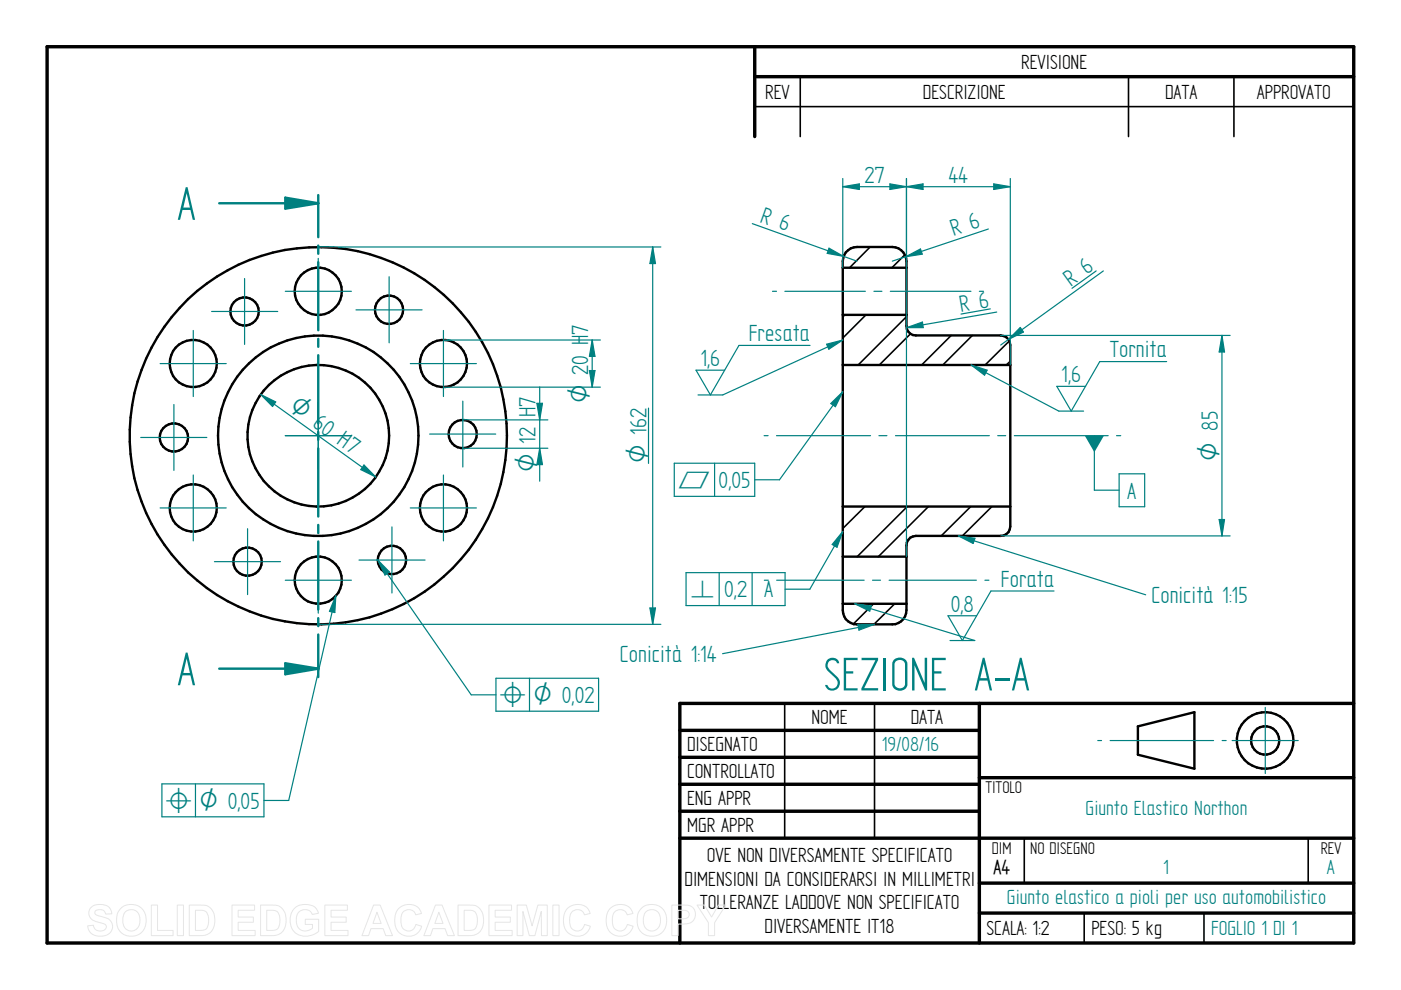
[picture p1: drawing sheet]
<svg xmlns="http://www.w3.org/2000/svg" width="297mm" height="210mm" viewBox="0 0 297 210" stroke-linecap="round" stroke-linejoin="round" font-family="sans-serif">
<g fill="none" stroke="#000" stroke-width=".72">
<path d="M10 9.9h277v190h-277zM160 9.9v19.1M160 16.3h127M144.1 154.9h63.5M207.6 149.1v50.8M287 149.1h-142.9v50.8M144.1 160.6h63.5M144.1 166.3h63.5M144.1 172h63.5M144.1 177.7h142.9M207.6 164.9h79.4M207.6 187.2h79.4"/>
<path d="M207.6 193.6h79.4"/>
</g>
<path d="M169.7 16.3v12.7M239.3 16.3v12.7M261.6 16.3v12.7M160 22.6h127M166.4 149.1v28.6M185.4 149.1v28.6M217.2 177.8v9.4M277.4 177.8v9.4M229.9 193.6v6.3M255.3 193.6v6.3" fill="none" stroke="#000" stroke-width=".34"/>
<g fill="none" stroke="#000" stroke-width=".51">
<path d="M241.3 154l11.9-3v12l-11.9-3z"/>
<circle cx="41" cy="77.1" r="5"/>
<circle cx="51.9" cy="66" r="2.99"/>
<circle cx="67.5" cy="61.8" r="5"/>
<circle cx="82.5" cy="65.7" r="3"/>
<circle cx="94" cy="77.1" r="5"/>
<circle cx="36.9" cy="92.8" r="2.99"/>
<circle cx="67.5" cy="92.4" r="40"/>
<circle cx="67.5" cy="92.4" r="21.2"/>
<circle cx="67.5" cy="92.4" r="15"/>
<circle cx="98.1" cy="92" r="2.99"/>
<circle cx="41" cy="107.7" r="5"/>
<circle cx="52.5" cy="119.1" r="2.99"/>
<circle cx="83.1" cy="118.7" r="3"/>
<circle cx="94" cy="107.7" r="5"/>
<circle cx="67.5" cy="123" r="5"/>
<circle cx="268.2" cy="157" r="3"/>
<circle cx="268.2" cy="157" r="6"/>
</g>
<path d="M232.7 157h.8M235.4 157h21.9M259.1 157h.9M261.2 157h14M268.3 150v14" fill="none" stroke="#008080" stroke-width=".25"/>
<path d="M46.5 43.1h21v7.2M67.5 52.1v1.7M67.5 55.6v14.4M67.5 71.8v1.7M67.5 75.3v14.5M67.5 91.6v1.7M67.5 95.1v14.4M67.5 111.3v1.7M67.5 114.8v14.4M67.5 131.1v1.7M67.5 134.5v7.3" fill="none" stroke="#008080" stroke-width=".51"/>
<path d="M60.5 41.9l7 1.2-7 1.1z" fill="#008080"/>
<path d="M60.5 41.9l7 1.2-7 1.1zM46.5 141.8h21" fill="none" stroke="#008080" stroke-width=".51"/>
<path d="M60.5 140.6l7 1.2-7 1.2z" fill="#008080"/>
<path d="M67.5 41.4v1.7M60.5 140.6l7 1.2-7 1.2zM67.5 141.8v1.8" fill="none" stroke="#008080" stroke-width=".51"/>
<g fill="none" stroke="#000" stroke-width=".34">
<path d="M184.5 52.4l-4.4 4.4M191.9 54l-2.8 2.8M179.1 66.8l-.4 .4M183.6 66.8l-4.9 4.9M192.2 67.1l-10.3 10.3M193 70.8l-6.6 6.6M201.7 71.1l-6.3 6.3M206.2 71.1l-6.3 6.3M214 72.3l-5.1 5.1M214.2 76.6l-.8 .8M178.9 107.4l-.2 .2M183.4 107.4l-4.7 4.7"/>
<path d="M192.4 107.4l-10.7 10.6M196.8 107.4l-10.6 10.6M205.8 107.4l-6.2 6.2M210.3 107.4l-6.3 6.2M185.2 128l-4.3 4.3M189.7 128l-4.4 4.4"/>
</g>
<path d="M178.7 56.8h13.5M179.3 53.5a3 3 0 0 1 2.4-1.1h7.5a3.1 3.1 0 0 1 3 3v13.7a1.97 1.97 0 0 0 2 2h18a2.03 2.03 0 0 1 2 2.1v38.4a1.97 1.97 0 0 1-2 2h-18a1.97 1.97 0 0 0-2 2.1v13.7a3 3 0 0 1-3 3h-7.5a2.98 2.98 0 0 1-3-3v-74l.3-1.3zM178.7 77.4h35.5M178.7 66.8h13.5M178.7 107.4h35.5M178.7 118h13.5M178.7 128h13.5" fill="none" stroke="#000" stroke-width=".51"/>
<path d="M67.5 52.4h72.6M137.5 86.5v11.8M67.5 132.4h72.6M137.8 128.9h1.2l-.6 3.5z" fill="none" stroke="#008080" stroke-width=".25"/>
<path d="M137.8 128.9h1.2l-.6 3.5z" fill="#008080"/>
<path d="M138.4 52.4l.6 3.5h-1.2z" fill="none" stroke="#008080" stroke-width=".25"/>
<path d="M138.4 52.4l.6 3.5h-1.2z" fill="#008080"/>
<path d="M138.4 52.4v80M55.3 83.7l24.4 17.4M55.3 83.7l3.2 1.5-.7 1z" fill="none" stroke="#008080" stroke-width=".25"/>
<path d="M55.3 83.7l3.2 1.5-.7 1z" fill="#008080"/>
<path d="M77.2 98.6l2.5 2.5-3.2-1.5z" fill="none" stroke="#008080" stroke-width=".25"/>
<path d="M77.2 98.6l2.5 2.5-3.2-1.5z" fill="#008080"/>
<path d="M94 72.1h33.3M125 78.6h1.1l-.5 3.5zM94 82.1h33.3" fill="none" stroke="#008080" stroke-width=".25"/>
<path d="M125 78.6h1.1l-.5 3.5z" fill="#008080"/>
<path d="M125.6 72.1l.5 3.5h-1.1z" fill="none" stroke="#008080" stroke-width=".25"/>
<path d="M125.6 72.1l.5 3.5h-1.1z" fill="#008080"/>
<path d="M125.6 72.1v10M98.1 95h18.1M98.1 89h18.1M114.4 95l.6 3.5h-1.2z" fill="none" stroke="#008080" stroke-width=".25"/>
<path d="M114.4 95l.6 3.5h-1.2z" fill="#008080"/>
<path d="M113.8 85.5h1.2l-.6 3.5z" fill="none" stroke="#008080" stroke-width=".25"/>
<path d="M113.8 85.5h1.2l-.6 3.5z" fill="#008080"/>
<path d="M232.4 57.4l-5.1 3.7M233.9 57.4l-21.7 15.8M216.3 69.4l.7 1-3.2 1.6zM114.4 82v20" fill="none" stroke="#008080" stroke-width=".25"/>
<path d="M216.3 69.4l.7 1-3.2 1.6z" fill="#008080"/>
<path d="M192.2 69.5l3.4-1.2 .1 1.2zM210 65.5l-6.3 1.1M211.3 66.2l-19.1 3.3" fill="none" stroke="#008080" stroke-width=".25"/>
<path d="M192.2 69.5l3.4-1.2 .1 1.2z" fill="#008080"/>
<g fill="none" stroke="#008080" stroke-width=".25">
<path d="M51.9 59.1v13.9M67.5 54.8v13.9M33.9 77.1h14.1M41 70.1v14M44.9 66h14M60.5 61.8h14M87 77.1h14M94 70.1v14M212.2 71.1h48.6M259.1 71.1l.5 3.5h-1.1zM29.8 92.8h14.1M36.9 85.8v13.9"/>
<path d="M60.5 92.4h14M67.5 85.4v14M91.1 92h14M98.1 85v14M162 92.4h.9M164.6 92.4h20M186.3 92.4h1.7M189.9 92.4h19.9M211.5 92.4h1.7M215 92.4h19.9M236.7 92.4h.9M33.9 107.7h14.1"/>
<path d="M41 100.7v14M45.5 119.1h14M52.5 112.1v14M67.5 116v14M76.1 118.7h14M83.1 111.7v14M87 107.7h14M94 100.7v14M212.2 113.6h48.6M60.5 123h14"/>
</g>
<path d="M259.1 71.1l.5 3.5h-1.1z" fill="#008080"/>
<path d="M258.5 110.2h1.1l-.5 3.4z" fill="none" stroke="#008080" stroke-width=".25"/>
<path d="M258.5 110.2h1.1l-.5 3.4z" fill="#008080"/>
<path d="M192.2 37.8v80.2M192.2 39.6l3.5-.6v1.2zM214.2 37.8v39.6M259.1 71.1v42.5" fill="none" stroke="#008080" stroke-width=".25"/>
<path d="M192.2 39.6l3.5-.6v1.2z" fill="#008080"/>
<path d="M210.7 39l3.5 .6-3.5 .6z" fill="none" stroke="#008080" stroke-width=".25"/>
<path d="M210.7 39l3.5 .6-3.5 .6z" fill="#008080"/>
<path d="M192.2 39.6h22M205.9 77.4l18.6 9.8" fill="none" stroke="#008080" stroke-width=".25"/>
<path d="M205.9 77.4l3.4 1.1-.6 1z" fill="#008080"/>
<path d="M205.9 77.4l3.4 1.1-.6 1zM247.4 76.7h-14.2l-6.1 10.5-3-5.3h6.1M224.5 87.2h5.2M181.2 128l25.5 7.8" fill="none" stroke="#008080" stroke-width=".25"/>
<path d="M181.2 128l3.5 .5-.3 1.1z" fill="#008080"/>
<path d="M80.1 118.7l19.8 28.6M181.2 128l3.5 .5-.3 1.1zM201.4 135.8h5.3M223.5 125.3h-13.4l-6.1 10.5-3-5.2h6" fill="none" stroke="#008080" stroke-width=".25"/>
<path d="M80.1 118.7l2.5 2.6-1 .6z" fill="#008080"/>
<path d="M80.1 118.7l2.5 2.6-1 .6zM71.2 126.3l-10 43.4M99.9 147.3h5.3M105.2 143.8h21.7v7h-21.7zM112.3 143.8v7" fill="none" stroke="#008080" stroke-width=".25"/>
<path d="M71.2 126.3l-.2 3.6-1.2-.3z" fill="#008080"/>
<path d="M192 54.4l3.2-1.6 .3 1.1zM209.5 48.6l-20.3 6.8M71.2 126.3l-.2 3.6-1.2-.3zM34.3 166.2h21.7v7h-21.7zM41.4 166.2v7M56 169.7h5.2" fill="none" stroke="#008080" stroke-width=".25"/>
<path d="M192 54.4l3.2-1.6 .3 1.1z" fill="#008080"/>
<path d="M159.5 47.4l22.2 8M175.8 52.6l3.1 1.8-3.5-.7zM163.8 61.8h.8M166.4 61.8h17.1M185.3 61.8h1.7M188.8 61.8h17.1M207.6 61.8h.9M162 123h.9M164.7 123h18.5M185 123h1.7M188.5 123h18.5M208.8 123h.9" fill="none" stroke="#008080" stroke-width=".25"/>
<path d="M175.8 52.6l3.1 1.8-3.5-.7z" fill="#008080"/>
<path d="M178.7 37.8v19M178.7 39.6l3.5-.6v1.2zM192.2 37.8v19" fill="none" stroke="#008080" stroke-width=".25"/>
<path d="M178.7 39.6l3.5-.6v1.2z" fill="#008080"/>
<path d="M188.7 39l3.5 .6-3.5 .6z" fill="none" stroke="#008080" stroke-width=".25"/>
<path d="M188.7 39l3.5 .6-3.5 .6z" fill="#008080"/>
<path d="M178.7 39.6h13.5M178.7 72.1l-25.5 11.6" fill="none" stroke="#008080" stroke-width=".25"/>
<path d="M175.3 73l3.4-.9-3 1.9z" fill="#008080"/>
<path d="M171.7 73.2h-15l-6.1 10.5-3-5.2h6M175.3 73l3.4-.9-3 1.9zM148 83.7h5.2M178.7 83.1l-13.4 18.6" fill="none" stroke="#008080" stroke-width=".25"/>
<path d="M176.1 85.6l2.6-2.5-1.6 3.1z" fill="#008080"/>
<path d="M143 98.2h17v7h-17zM151.5 98.2v7M176.1 85.6l2.6-2.5-1.6 3.1zM232 92.4v11.5M160 101.7h5.3" fill="none" stroke="#008080" stroke-width=".25"/>
<path d="M230 92.4h4.1l-2.1 3.5z" fill="#008080"/>
<path d="M178.7 112.7l-7 12.2M232 103.9h5.3M237.3 100.5h5.4v6.9h-5.4z" fill="none" stroke="#008080" stroke-width=".25"/>
<path d="M178.7 112.7l-1.2 3.3-1.1-.6z" fill="#008080"/>
<path d="M82.5 58.7v14M75.5 65.7h14M178.7 112.7l-1.2 3.3-1.1-.6zM145.5 121.4h21v7h-21zM152.5 121.4v7M159.5 121.4v7M166.5 124.9h5.2M185.4 132.4l-32.2 6.2" fill="none" stroke="#008080" stroke-width=".25"/>
<path d="M181.9 132.5l3.5-.1-3.3 1.2z" fill="#008080"/>
<path d="M203.2 113.6l39.7 12.5M181.9 132.5l3.5-.1-3.3 1.2z" fill="none" stroke="#008080" stroke-width=".25"/>
<path d="M203.2 113.6l3.5 .5-.4 1.1z" fill="#008080"/>
<path d="M203.2 113.6l3.5 .5-.4 1.1z" fill="none" stroke="#008080" stroke-width=".25"/>
<g fill="none" stroke="#e6e6e6" stroke-width=".21">
<path d="M19.3 192.5a3.1 3.1 0 0 1 4 .1l.4 1.2h-1.3a1.28 1.28 0 0 0-1-.9 1.28 1.28 0 0 0-1.3 .4v.4a5.6 5.6 0 0 0 2.5 1 1.98 1.98 0 0 1 1.2 2.3 1.98 1.98 0 0 1-2.2 1.5 2.48 2.48 0 0 1-3-2.2l1.2-.1a1.44 1.44 0 0 0 1.3 1.2 1.44 1.44 0 0 0 1.5-.9 1.18 1.18 0 0 0-1.4-.9 2.36 2.36 0 0 1-2.4-2l.1-.7zM25.8 192.4a3.3 3.3 0 0 1 3.9 0 3.3 3.3 0 0 1 1.2 3.7 3.2 3.2 0 0 1-3.8 2.3 3.2 3.2 0 0 1-2.4-3.7 3 3 0 0 1 1.1-2.3zM26.5 193.4a1.87 1.87 0 0 1 2.2-.3 1.87 1.87 0 0 1 1 2 1.87 1.87 0 0 1-1.8 2.3 1.87 1.87 0 0 1-1.9-2.3l.1-.8zM32.1 191.9h1.3v5.4h3.3v1.1h-4.6zM37.6 191.9h1.3v6.5h-1.3zM40.1 191.9h2.4a2.79 2.79 0 0 1 3 3.3 2.79 2.79 0 0 1-2.9 3.2h-2.5zM41.4 193a2.64 2.64 0 0 1 2.5 .5 3.3 3.3 0 0 1-.3 3.5l-.8 .3h-1.4zM49.2 191.9h4.8v1.1h-3.5v1.4h3.2v1.1h-3.2v1.8h3.6v1.1h-4.9zM55.2 191.9h2.4a2.79 2.79 0 0 1 3.1 3.3 2.79 2.79 0 0 1-3 3.2h-2.5zM56.6 193a2.64 2.64 0 0 1 2.4 .5 3.3 3.3 0 0 1-.3 3.5l-.8 .3h-1.3zM62.3 192.7a3.6 3.6 0 0 1 4.6-.2l.6 1.1-1.3 .3a1.8 1.8 0 0 0-2.2-.9 1.8 1.8 0 0 0-1.2 2 2.01 2.01 0 0 0 1.1 2.2 2.01 2.01 0 0 0 2.3-.4v-.8h-1.5v-1.1h2.9v2.6a3.8 3.8 0 0 1-5.5-.3 4 4 0 0 1 .2-4.5zM68.9 191.9h4.8v1.1h-3.5v1.4h3.2v1.1h-3.2v1.8h3.6v1.1h-4.9z"/>
<path d="M79.2 191.9h1.4l2.6 6.5h-1.4l-.6-1.5h-2.5l-.6 1.5h-1.4zM79.9 193.4l.9 2.4h-1.7zM84.5 192.7a2.87 2.87 0 0 1 4.9 1l-1.3 .3a1.6 1.6 0 0 0-1.8-1.1 1.6 1.6 0 0 0-1.3 1.7 2.19 2.19 0 0 0 1.3 2.8 1.55 1.55 0 0 0 1.9-1.4l1.2 .4a2.93 2.93 0 0 1-3.4 2 2.93 2.93 0 0 1-2.3-3.2v-.7a3.2 3.2 0 0 1 .8-1.8zM92.3 191.9h1.4l2.6 6.5h-1.4l-.5-1.5h-2.6l-.5 1.5h-1.4zM93 193.4l.9 2.4h-1.7zM97.1 191.9h2.4a2.79 2.79 0 0 1 3 3.3 2.79 2.79 0 0 1-2.9 3.2h-2.5zM98.4 193a2.64 2.64 0 0 1 2.4 .5 3.3 3.3 0 0 1-.2 3.5l-.9 .3h-1.3zM103.7 191.9h4.8v1.1h-3.5v1.4h3.2v1.1h-3.2v1.8h3.6v1.1h-4.9zM109.6 191.9h2l1.2 4.4 1.2-4.4h2v6.5h-1.2v-5.1l-1.4 5.1h-1.2l-1.3-5.1v5.1h-1.3zM117.2 191.9h1.3v6.5h-1.3zM120.3 192.7a2.87 2.87 0 0 1 4.8 1l-1.2 .3a1.6 1.6 0 0 0-1.9-1.1 1.6 1.6 0 0 0-1.2 1.7 2.19 2.19 0 0 0 1.3 2.8 1.55 1.55 0 0 0 1.8-1.4l1.3 .4a2.93 2.93 0 0 1-3.5 2 2.93 2.93 0 0 1-2.2-3.2v-.7a3.2 3.2 0 0 1 .8-1.8zM129.3 192.7a2.87 2.87 0 0 1 4.9 1l-1.2 .3a1.6 1.6 0 0 0-1.9-1.1 1.6 1.6 0 0 0-1.3 1.7 2.19 2.19 0 0 0 1.3 2.8 1.55 1.55 0 0 0 1.9-1.4l1.2 .4a2.93 2.93 0 0 1-3.4 2 2.93 2.93 0 0 1-2.3-3.2l.1-.7a3.2 3.2 0 0 1 .7-1.8z"/>
<path d="M136.2 192.4a3.3 3.3 0 0 1 3.9 0 3.3 3.3 0 0 1 1.1 3.7 3.2 3.2 0 0 1-3.7 2.3 3.2 3.2 0 0 1-2.4-3.7 3 3 0 0 1 1.1-2.3zM136.9 193.4a1.87 1.87 0 0 1 2.2-.3 1.87 1.87 0 0 1 .9 2 1.87 1.87 0 0 1-1.8 2.3 1.87 1.87 0 0 1-1.8-2.3l.1-.8zM142.4 191.9h2.1a2.5 2.5 0 0 1 2.7 1 2.08 2.08 0 0 1-.1 2.2 2.08 2.08 0 0 1-2.1 .8h-1.2v2.5h-1.4zM143.8 193h.6a1.28 1.28 0 0 1 1.7 .9 1.22 1.22 0 0 1-1.6 .9h-.7zM147.8 191.9h1.5l1.6 2.5 1.4-2.5h1.6l-2.4 3.7v2.8h-1.3v-2.8z"/>
</g>
<g font-size="11.3" fill="#008080">
<text x="37.6" y="46.6">A</text>
<text x="37.6" y="145.3">A</text>
<text x="174.6" y="146.4">SEZIONE A-A</text>
</g>
<g font-size="5.6" fill="#008080">
<text x="183.3" y="38.7">27</text>
<text x="201.1" y="38.7">44</text>
<text x="160.9" y="47" transform="rotate(20 160.9 47)">R 6</text>
<text x="202.1" y="50.1" transform="rotate(-18 202.1 50.1)">R 6</text>
<text x="227" y="60.8" transform="rotate(-36 227 60.8)">R 6</text>
<text x="203.7" y="66.2" transform="rotate(-10 203.7 66.2)">R 6</text>
<text x="148.5" y="77.6">1,6</text>
<text x="158.7" y="72.3">Fresata</text>
<text x="235.3" y="75.8">Tornita</text>
<text x="124.7" y="79.5" transform="rotate(-90 124.7 79.5)">20 H7</text>
<text x="225" y="81">1,6</text>
<text x="66" y="90.3" transform="rotate(35 66 90.3)">60 H7</text>
<text x="113.5" y="94.1" transform="rotate(-90 113.5 94.1)">12 H7</text>
<text x="152.4" y="103.5">0,05</text>
<text x="239" y="105.7">A</text>
<text x="212.2" y="124.5">Forata</text>
<text x="153.5" y="126.7">0,2 A</text>
<text x="201.6" y="129.7">0,8</text>
<text x="244.1" y="127.9">Conicità 1:15</text>
<text x="131.4" y="140.4">Conicità 1:14</text>
</g>
<g font-size="5.4" fill="#008080">
<text x="61.2" y="86.8" transform="rotate(36 61.2 86.8)">O</text>
<text x="124.7" y="85.5" transform="rotate(-90 124.7 85.5)">O</text>
<text x="113.5" y="100.1" transform="rotate(-90 113.5 100.1)">O</text>
<text x="137.1" y="98.3" transform="rotate(-90 137.1 98.3)">O 162</text>
<text x="258.2" y="97.7" transform="rotate(-90 258.2 97.7)">O 85</text>
<text x="143.8" y="103.5">r</text>
<text x="146.6" y="126.7">n</text>
<text x="106" y="149.1">l O 0,02</text>
<text x="35.2" y="171.5">l O 0,05</text>
</g>
<g font-size="4.9">
<text x="216.5" y="14.6">REVISIONE</text>
<text x="162.2" y="20.9">REV</text>
<text x="195.7" y="20.9">DESCRIZIONE</text>
<text x="247" y="20.9">DATA</text>
<text x="266.5" y="20.9">APPROVATO</text>
<text x="172" y="153.5">NOME</text>
<text x="193.1" y="153.5">DATA</text>
<text x="145.7" y="159.2">DISEGNATO</text>
<text x="145.7" y="164.9">CONTROLLATO</text>
<text x="145.7" y="170.6">ENG APPR</text>
<text x="145.7" y="176.3">MGR APPR</text>
<text x="149.9" y="182.8">OVE NON DIVERSAMENTE SPECIFICATO</text>
<text x="145.1" y="187.8">DIMENSIONI DA CONSIDERARSI IN MILLIMETRI</text>
<text x="148.4" y="192.8">TOLLERANZE LADDOVE NON SPECIFICATO</text>
<text x="162.1" y="197.7">DIVERSAMENTE IT18</text>
<text x="209.2" y="198.2">SCALA: 1:2</text>
<text x="231.4" y="198.2">PESO: 5 kg</text>
</g>
<g font-size="4.9" fill="#008080">
<text x="186.9" y="159.2">19/08/16</text>
<text x="230.2" y="172.8">Giunto Elastico Northon</text>
<text x="246.6" y="185.3">1</text>
<text x="281.3" y="185.3">A</text>
<text x="213.5" y="191.6">Giunto elastico a pioli per uso automobilistico</text>
<text x="256.8" y="198.3">FOGLIO 1 DI 1</text>
</g>
<text font-size="4.8" x="210.6" y="185.2">A4</text>
<g font-size="4.1">
<text x="208.9" y="168.1">TITOLO</text>
<text x="210.3" y="181">DIM</text>
<text x="218.4" y="181">NO DISEGNO</text>
<text x="280" y="181">REV</text>
</g>
</svg>
